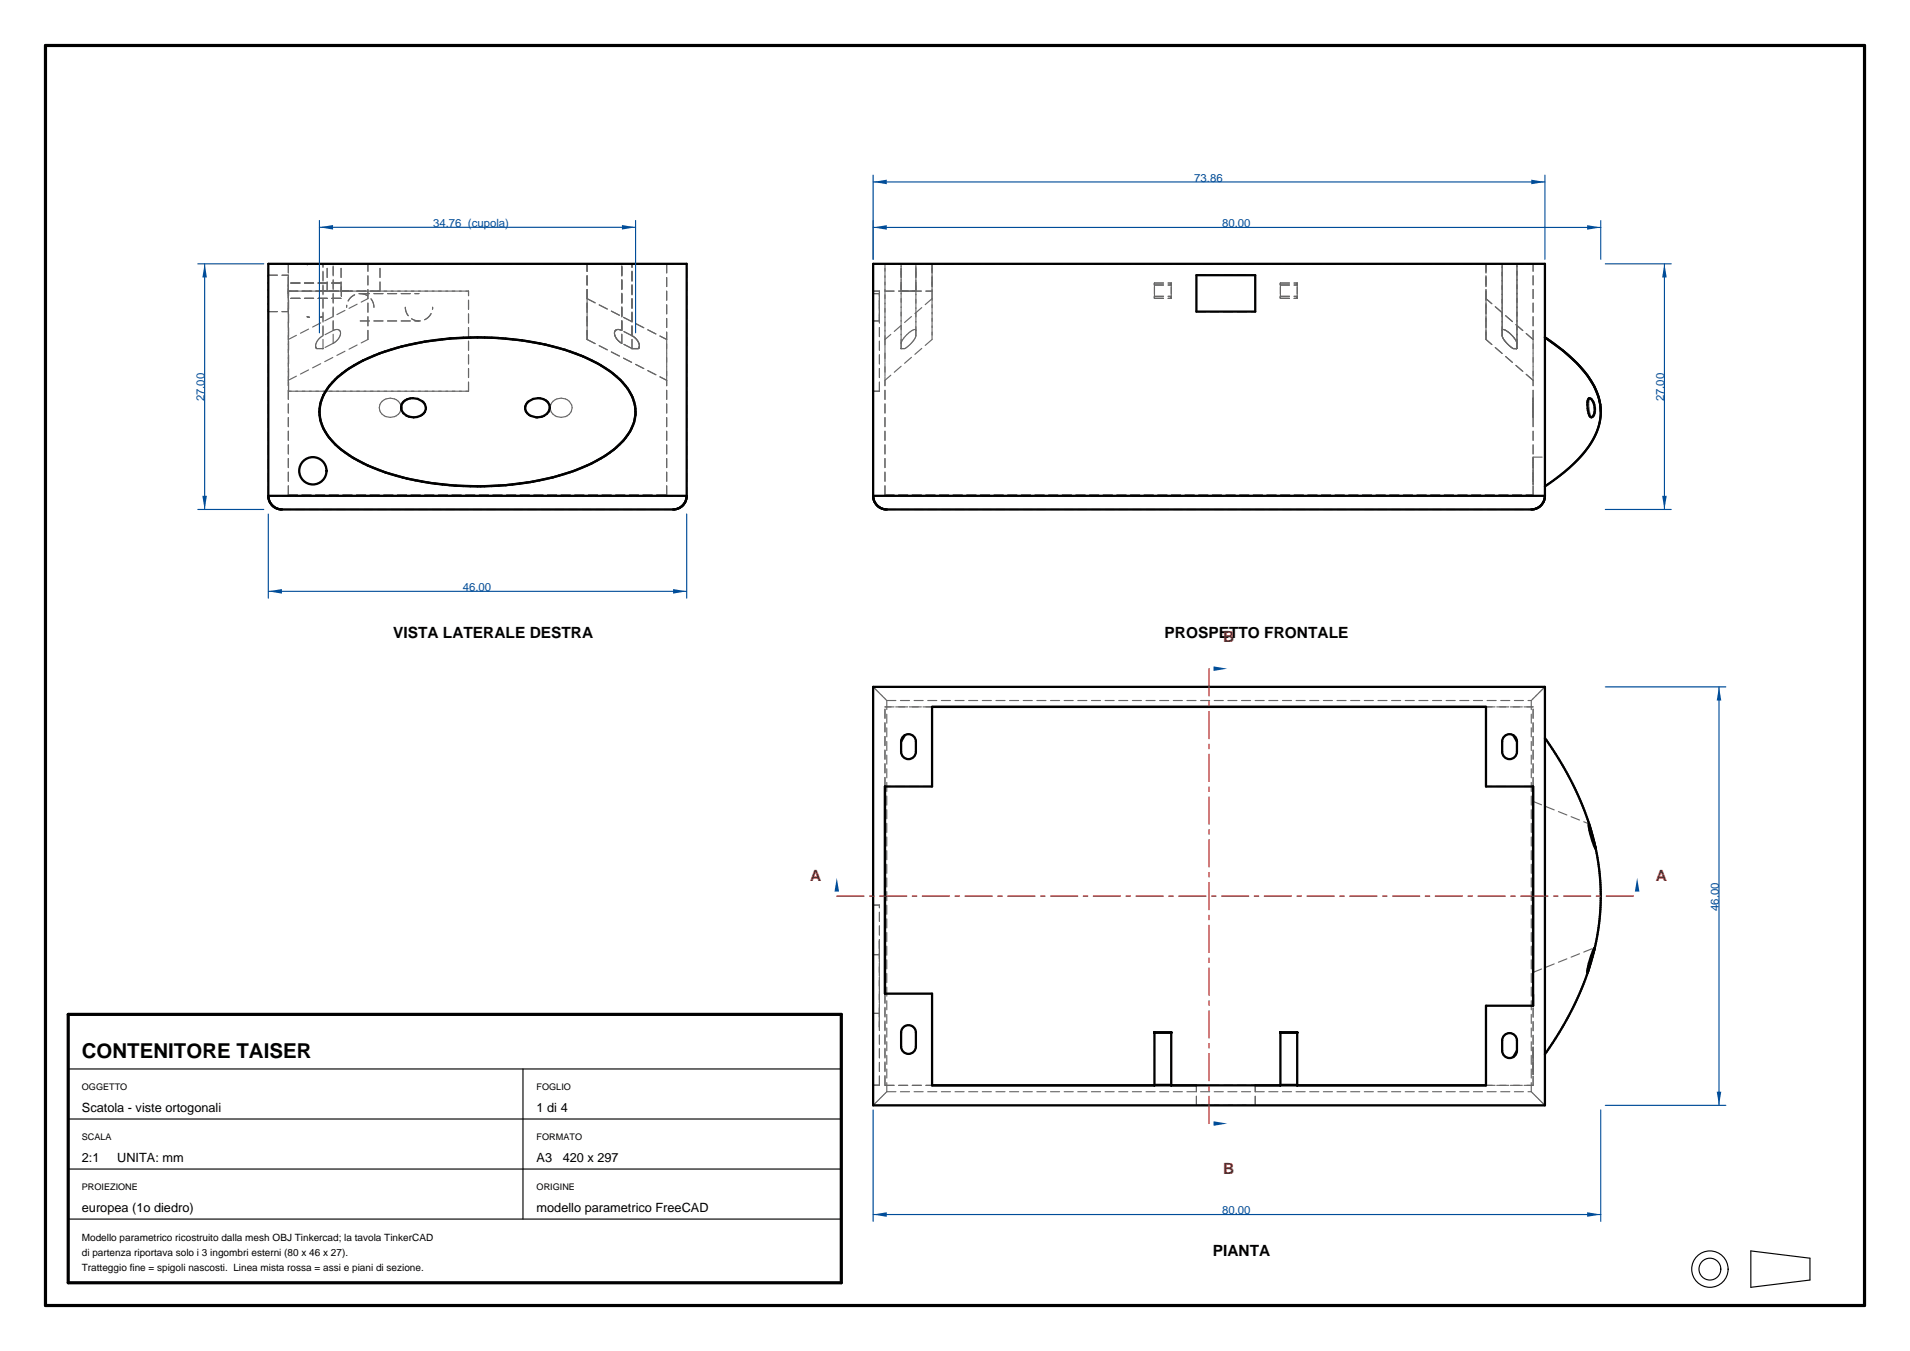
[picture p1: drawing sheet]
<svg xmlns="http://www.w3.org/2000/svg" width="420mm" height="297mm" viewBox="0 0 420 297" stroke-linecap="round" stroke-linejoin="round" font-family="sans-serif">
<path d="M10 10h400v277h-400zM15 223h170v59h-170z" fill="none" stroke="#000" stroke-width=".7"/>
<g fill="none" stroke="#000" stroke-width=".25">
<path d="M15 235h170M115 235v33M15 257h170M15 246h170M15 268h170M385 275l13 1.6v4.8l-13 1.6z"/>
<circle cx="376" cy="279" r="4"/>
<circle cx="376" cy="279" r="2.4"/>
</g>
<g fill="none" stroke="#666" stroke-width=".25" stroke-dasharray="2 1">
<path d="M59 58h92M63.4 58v16.6M63.4 58v6M63.4 58h17.5M63.4 58h20.2M67.9 58.1l-.4 .1M69.4 58h.1M69.5 58h-.1M69.5 58h.1M69.6 58h-.1M69.6 58h.1M69.6 58h.2"/>
<path d="M69.8 58h-.2M69.8 58h.1M69.9 58h-.1M69.9 58h.1M70 58h-.1M70 58h.2M70.2 58h-.2M70.2 58h.1M70.3 58h.1M70.3 58h-.1M70.3 58h.2M70.4 58h-.1"/>
<path d="M70.4 58h.1M70.5 58h-.1M70.5 58h.1M70.5 58h-.2M70.5 58h.2M70.6 58h-.1M70.6 58h.1M70.7 58h-.2M70.7 58h.1M70.7 58h-.1M70.8 58h-.1M70.8 58h.1"/>
<path d="M70.8 58h.2M70.9 58.2l-.4-.1M70.9 58h-.1M70.9 58h.2M71 58h-.2M71 58h2.3M71.1 58h-.2M71.1 58h.1M71.2 58h-.1M71.2 58h.2M71.4 58h-.2M71.4 58h.2"/>
<path d="M71.6 58h-.2M71.6 58h.2M71.8 58h-.2M71.8 58h.1M71.9 58h-.1M71.9 58h3.1M73.3 58h.1M73.4 58h.2M73.4 58h-.1M73.6 58h.2M73.6 58h-.2M73.8 58h.2"/>
<path d="M73.8 58h-.2M74 58h.1M74 58h-.2M74.1 58h.2M74.1 58h-.1M74.3 58h.1M74.3 58h-.2M74.4 58h.1M74.4 58h-.1M74.5 58h.1M74.5 58h-.1M74.6 58h.1"/>
<path d="M74.6 58h-.1M74.7 58h.1M74.7 58h-.1M74.8 58h.1M74.8 58h-.1M74.9 58h.1M74.9 58h-.1M75 58h.2M75.2 58h.2M75.2 58h-.2M75.4 58h.1M75.4 58h-.2"/>
<path d="M75.5 58h.2M75.5 58h-.1M75.7 58h.2M75.7 58h-.2M75.9 58h.1M75.9 58h-.2M76 58h.2M76 58h-.1M76.2 58h.1M76.2 58h-.2M76.3 58h.1M76.3 58h-.1"/>
<path d="M76.4 58h.1M76.4 58h-.1M76.5 58h.1M76.5 58h-.1M76.6 58h.1M76.6 58h-.1M80.9 58h48.2M83.6 58h45.5M129.1 58h17.5M135.1 58h.1M135.2 58h-.1M135.2 58h.1"/>
<path d="M135.3 58h-.1M135.3 58h.1M135.4 58h-.1M135.4 58h.1M135.5 58h-.1M135.5 58h.1M135.6 58h-.1M135.6 58h.1M135.7 58h-.1M135.7 58h.2M135.9 58h-.2M135.9 58h.1"/>
<path d="M136 58h-.1M136 58h.2M136.2 58h-.2M136.2 58h.2M136.4 58h-.2M136.4 58h.2M136.6 58h-.2M136.6 58h.1M136.7 58h-.1M136.7 58h2.3M139 58h.2M139.2 58h.1"/>
<path d="M139.2 58h-.2M139.3 58h.2M139.3 58h-.1M139.5 58h.2M139.5 58h-.2M139.7 58h.1M139.7 58h-.2M139.8 58h.2M139.8 58h-.1M140 58h.1M140 58h-.2M140.1 58h.1"/>
<path d="M140.1 58h-.1M140.2 58h.2M140.2 58h-.1M140.4 58h.1M140.4 58h-.2M140.5 58h.1M140.5 58h-.1M140.6 58h.1M140.6 58h-.1M146.6 58v16.6M59 60.5v8M59 60.5h4.4"/>
<path d="M59 68.5h4.4M63.4 62.6v2.6M63.4 60.5v8M63.4 74.6l17.5-8.9M63.4 64h20.2M63.4 64h39.6M67.5 69.6l.5 .2M69.4 76v-.1M69.4 76.1v-.1M69.4 76.1h.1M69.4 76.2v-.1M69.4 75.9v-.2"/>
<path d="M69.4 76.2h.1M69.4 76.3v-.1M69.4 76.3h.1M69.4 75.7l.1-.2M69.5 76.4l-.1-.1M69.5 76.4h.1M69.5 76.5v-.1M69.5 75.5l.1-.1M69.5 76.5h.1M69.6 76.6l-.1-.1M69.6 75.4v-.2M69.6 76.6h.1"/>
<path d="M69.6 76.6h1.4M69.6 75.2l.2-.2M69.7 76.6h.1M69.8 75l.1-.2M69.8 76.6h.1M69.9 74.8l.1-.2M69.9 76.6h.1M70 76.6h.1M70 74.6l.2-.1M70.1 76.6h.1M70.2 74.5l.1-.2M70.2 76.6h.1"/>
<path d="M70.3 76.6h.1M70.3 64h.1M70.3 74.3l.2-.1M70.4 64h-.1M70.4 64h.1M70.4 76.6h.1M70.4 69.8l.5-.2M70.5 64h-.1M70.5 64h.1M70.5 74.2l.2-.2M70.5 76.6h.1M70.6 64h-.1"/>
<path d="M70.6 64h.1M70.6 76.6h.2M70.7 74l.1-.1M70.7 64h-.1M70.7 64h.1M70.8 76.6h.1M70.8 64h-.1M70.8 64h.1M70.8 73.9l.2-.1M70.9 76.6h.1M70.9 64h-.1M70.9 64h.2"/>
<path d="M71 76.6h.1M71 73.8v-15.8M71 76.6v-18.6M71.1 64h-.2M71.1 64h.1M71.2 64h-.1M71.2 64h.2M71.4 64h-.2M71.4 64h.2M71.6 64h-.2M71.6 64h.2M71.8 64h-.2"/>
<path d="M71.8 64h.1M71.9 64h-.1M71.9 64h3.1M71.9 64v-6M73.3 72.7l-2.3 1.1M73.3 72.7l.1-.1M73.3 75.5l-2.3 1.1M73.3 72.7v-14.7M73.3 75.5v-17.5M73.4 72.6l.2-.1M73.4 75.4l-.1 .1M73.6 72.5h.2"/>
<path d="M73.6 75.3l-.2 .1M73.8 72.5l.2-.1M73.8 75.1l-.2 .2M74 72.4h.1M74 75l-.2 .1M74.1 72.4h.2M74.1 74.8l-.1 .2M74.3 72.4l.1 .1M74.3 74.6l-.2 .2M74.4 72.5h.1M74.4 74.5l-.1 .1M74.5 72.5l.1 .1"/>
<path d="M74.5 74.3l-.1 .2M74.6 72.6l.1 .1M74.6 74.1l-.1 .2M74.7 72.7l.1 .1M74.7 73.9l-.1 .2M74.8 72.8v.1M74.8 73.7l-.1 .2M74.8 72.9l.1 .2M74.8 73.6v.1M74.9 73.1v.1M74.9 73.4l-.1 .2M74.9 73.2v.2"/>
<path d="M75 65.6h-11.5M75 62.2h-11.5M75 64h.2M75 64v-6M75.1 65.1v-2.4M75.2 64h.2M75.2 64h-.2M75.4 64h.1M75.4 64h-.2M75.5 64h.2M75.5 64h-.1M75.7 64h.2"/>
<path d="M75.7 64h-.2M75.9 64h.1M75.9 64h-.2M76 64h.2M76 64h-.1M76.2 64h.1M76.2 64h-.2M76.3 64h.1M76.3 64h-.1M76.4 64h.1M76.4 64h-.1M76.5 64h.1"/>
<path d="M76.5 64h-.1M76.6 64h.1M76.6 64h-.1M79.2 70.6h12.9M79.2 64.5h12.9M80.9 74.6v-16.6M80.9 74.6v-8.9M80.9 65.7v-7.7M82.2 67.6a3 3 0 0 0-3-3.1 3 3 0 0 0-3 3.1M83.6 64h-20.2M83.6 64v-6M89.1 67.6a3 3 0 0 0 3 3 3 3 0 0 0 3-3"/>
<path d="M103 64h-39.6M129.1 74.6v-16.6M129.1 74.6l17.5 9M129.1 65.7v-7.7M129.1 74.6v-8.9M129.1 65.7l17.5 8.9M129.1 65.7v8.9M135.1 73.2v-.1M135.1 73.2v.2M135.1 73.4v-.2M135.1 73.1l.1-.2M135.1 73.1v.1"/>
<path d="M135.1 73.4l.1 .2M135.2 73.6l-.1-.2M135.2 72.9v-.1M135.2 72.9l-.1 .2M135.2 73.6v.1M135.2 73.7v-.1M135.2 72.8l.1-.1M135.2 72.8v.1M135.2 73.7l.1 .2M135.3 73.9l-.1-.2M135.3 72.7l.1-.1M135.3 72.7l-.1 .1"/>
<path d="M135.3 73.9l.1 .2M135.4 74.1l-.1-.2M135.4 72.6l.1-.1M135.4 72.6l-.1 .1M135.4 74.1l.1 .2M135.5 74.3l-.1-.2M135.5 72.5h.1M135.5 72.5l-.1 .1M135.5 74.3l.1 .2M135.6 74.5l-.1-.2M135.6 72.5l.1-.1M135.6 72.5h-.1"/>
<path d="M135.6 74.5l.1 .1M135.7 74.6l-.1-.1M135.7 72.4h.2M135.7 72.4l-.1 .1M135.7 74.6l.2 .2M135.9 74.8l-.2-.2M135.9 72.4h.1M135.9 72.4h-.2M135.9 74.8l.1 .2M136 75l-.1-.2M136 72.4l.2 .1M136 72.4h-.1"/>
<path d="M136 75l.2 .1M136.2 75.1l-.2-.1M136.2 72.5h.2M136.2 72.5l-.2-.1M136.2 75.1l.2 .2M136.4 75.3l-.2-.2M136.4 72.5l.2 .1M136.4 72.5h-.2M136.4 75.3l.2 .1M136.6 75.4l-.2-.1M136.6 72.6l.1 .1M136.6 72.6l-.2-.1"/>
<path d="M136.6 75.4l.1 .1M136.7 75.5l-.1-.1M136.7 72.7l-.1-.1M136.7 72.7v-14.7M136.7 75.5v-17.5M139 73.8l-2.3-1.1M139 73.8l.2 .1M139 76.6l-2.3-1.1M139 76.6h.1M139 73.8v-15.8M139 76.6v-18.6M139 76.6h1.4"/>
<path d="M139.1 76.6h.1M139.1 76.6h-.1M139.2 73.9l.1 .1M139.2 73.9l-.2-.1M139.2 76.6h.2M139.2 76.6h-.1M139.3 74l.2 .2M139.3 74l-.1-.1M139.4 76.6h.1M139.4 76.6h-.2M139.5 76.6h.1M139.5 76.6h-.1"/>
<path d="M139.5 74.2l.2 .1M139.5 74.2l-.2-.2M139.6 76.6h.1M139.6 76.6h-.1M139.7 74.3l.1 .2M139.7 74.3l-.2-.1M139.7 76.6h.1M139.7 76.6h-.1M139.8 76.6h.1M139.8 76.6h-.1M139.8 74.5l.2 .1M139.8 74.5l-.1-.2"/>
<path d="M139.9 76.6h.1M139.9 76.6h-.1M140 74.6l.1 .2M140 74.6l-.2-.1M140 76.6h.1M140 76.6h-.1M140.1 76.6h.1M140.1 76.6h-.1M140.1 74.8l.1 .2M140.1 74.8l-.1-.2M140.2 76.6h.1M140.2 76.6h-.1"/>
<path d="M140.2 75l.2 .2M140.2 75l-.1-.2M140.3 76.6h.1M140.3 76.6h-.1M140.4 75.2v.2M140.4 75.2l-.2-.2M140.4 76.6h-1.4M140.4 76.6h.1M140.4 76.6h-.1M140.4 75.4l.1 .1M140.4 75.4v-.2M140.4 76.6l.1-.1"/>
<path d="M140.5 76.5l-.1 .1M140.5 76.5h.1M140.5 75.5l.1 .2M140.5 75.5l-.1-.1M140.5 76.5v-.1M140.5 76.4v.1M140.5 76.4h.1M140.5 76.4l.1-.1M140.6 75.7v.2M140.6 75.7l-.1-.2M140.6 76.3l-.1 .1M140.6 76.3h.1"/>
<path d="M140.6 76.3v-.1M140.6 76.2v.1M140.6 76.2h.1M140.6 75.9v.1M140.6 75.9v-.2M140.6 76.2v-.1M140.6 76.1v.1M140.6 76.1h.1M140.6 76.1v-.1M140.6 76v.1M140.6 76v-.1M146.6 74.6v9"/>
<path d="M63.4 83.6l17.5-9M63.4 83.6v-9M63.4 86v-22M63.4 86h39.6M83.4 89.6l.1-.6M83.5 90.3l-.1-.7M83.5 89l.2-.3M83.7 90.6l-.2-.3M83.7 88.7l.3-.5M84 91.1l-.3-.5M84 88.2l.5-.3M84.5 91.4l-.5-.3"/>
<path d="M84.5 87.9l.4-.2M84.9 91.6l-.4-.2M84.9 87.7l.9-.2M85.8 91.8l-.9-.2M85.8 87.5l.9 .2M86.7 91.6l-.9 .2M86.7 87.7l.4 .2M87.1 91.4l-.4 .2M87.1 87.9l.5 .3M87.6 91.1l-.5 .3M87.6 88.2l.4 .5M87.9 90.7l-.3 .4"/>
<path d="M88 88.7l.2 .6M88.2 89.9l-.3 .8M103 86h-39.6M103 86v-22M121 89.6l.1-.6M121.1 90.3l-.1-.7M121.1 89l.2-.3M121.3 90.6l-.2-.3M121.3 88.7l.3-.5M121.6 91.1l-.3-.5M121.6 88.2l.5-.3M122.1 91.4l-.5-.3"/>
<path d="M122.1 87.9l.4-.2M122.5 91.6l-.4-.2M122.5 87.7l.9-.2M123.4 91.8l-.9-.2M123.4 87.5l.9 .2M124.3 91.6l-.9 .2M124.3 87.7l.4 .2M124.7 91.4l-.4 .2M124.7 87.9l.5 .3M125.2 91.1l-.5 .3M125.2 88.2l.5 .8M125.6 90.5l-.4 .6"/>
<path d="M125.7 89l.1 .6M125.8 89.6l-.2 .9M146.6 83.6v-9M59 109v-51M59 109h92M62 112h86M63.4 108.8v-25.2M63.4 108.8h83.2M63.4 108.8v-44.8M71.8 103.5a3 3 0 0 0-4.3-2.7 3 3 0 0 0-.6 5 3 3 0 0 0 4.8-1.6l.1-.7M146.6 108.8v-25.2M151 109v-51"/>
</g>
<g fill="none" stroke="#000" stroke-width=".5">
<path d="M105 74.2a60 60 0 0 0-25.3 5.1 18.1 18.1 0 0 0-8.6 7.5l-.6 1.9-.3 1.8M105 74.2a56.7 56.7 0 0 1 26.6 5.8 16.4 16.4 0 0 1 7.5 7.3 8.5 8.5 0 0 1-2 9.5 26.2 26.2 0 0 1-11 6.8 68.2 68.2 0 0 1-41.3 .3 26.1 26.1 0 0 1-12.6-8l-1.1-1.8-.7-1.8-.2-1.8M105 74.2h1.6M105 74.2a57.8 57.8 0 0 0-26.2 5.6 16.5 16.5 0 0 0-8 7.8l-.4 1.5-.2 1.4M108.1 74.2a53.5 53.5 0 0 1 24.1 6.1 14.8 14.8 0 0 1 7.2 8 9.1 9.1 0 0 1-3.1 9.4 33.1 33.1 0 0 1-14.8 7.3 68.4 68.4 0 0 1-38.2-1.7 24.2 24.2 0 0 1-11.4-7.7l-1.1-2.1-.4-1.5-.2-1.5M88.2 89.3v.6M88.7 88.4a3.2 3.2 0 0 1 4.7 .5 1.98 1.98 0 0 1-1.7 2.8 2.77 2.77 0 0 1-3.5-1.9l.1-.8zM115.9 88.5a3 3 0 0 1 4.9 .5 2.38 2.38 0 0 1-2.9 2.7 2.25 2.25 0 0 1-2.4-2.2zM59 109v-51h92v51M59 109a3 3 0 0 0 3 3h86a3 3 0 0 0 3-3M59 109h92"/>
<circle cx="68.8" cy="103.5" r="3"/>
</g>
<path d="M59 113v18.5M151 113v18.5M59 130h92" fill="none" stroke="#004d99" stroke-width=".25"/>
<g fill="#004d99">
<path d="M59 130l3-.5v1z"/>
<path d="M148 129.5l3 .5-3 .5z"/>
</g>
<path d="M43.5 58h14.5M45 58v54M43.5 112h14.5" fill="none" stroke="#004d99" stroke-width=".25"/>
<g fill="#004d99">
<path d="M44.5 109h1l-.5 3z"/>
<path d="M45 58l.5 3h-1z"/>
</g>
<path d="M70.2 48.5v24.7M70.2 50h69.6M139.8 48.5v24.7" fill="none" stroke="#004d99" stroke-width=".25"/>
<g fill="#004d99">
<path d="M70.2 50l3-.5v1z"/>
<path d="M136.8 49.5l3 .5-3 .5z"/>
</g>
<g fill="none" stroke="#666" stroke-width=".25" stroke-dasharray="2 1">
<path d="M192 58h147.7M194.6 58h10.4M198.1 58h.1M198.2 58h.1M198.2 58h-.1M198.3 58h.2M198.3 58h-.1M198.5 58h.3M198.5 58h-.2M198.8 58h.3M198.8 58h-.3M199.1 58h.3"/>
<path d="M199.1 58h-.3M199.4 58h.4M199.4 58h-.3M199.8 58h.3M199.8 58h-.4M200.1 58h.4M200.1 58h-.3M200.5 58h.3M200.5 58h-.4M200.8 58h.2M200.8 58h-.3M201 58h.2"/>
<path d="M201 58h-.2M201.2 58h.2M201.2 58h-.2M201.4 58h.1M201.4 58h-.2M205 58v16.6M205 58v6M326.8 58v16.6M326.8 58h-121.8M326.8 58h10.3M330.3 58h.1M330.4 58h.1"/>
<path d="M330.4 58h-.1M330.5 58h.2M330.5 58h-.1M330.7 58h.2M330.7 58h-.2M330.9 58h.3M330.9 58h-.2M331.2 58h.4M331.2 58h-.3M331.6 58h.3M331.6 58h-.4M331.9 58h.4"/>
<path d="M331.9 58h-.3M332.3 58h.4M332.3 58h-.4M332.7 58h.3M332.7 58h-.4M333 58h.2M333 58h-.3M333.2 58h.2M333.2 58h-.2M333.4 58h.1M333.4 58h-.2M333.5 58h.1"/>
<path d="M333.5 58h-.1M333.6 58h-.1M192 64h1.4M192 70.6h1.4M192 64.5v.1M192 64.6v.2M192 64.8v.4M192 65.2v.5M192 65.7v.5M192 66.2v.7M192 66.9v.7M192 67.6v.6"/>
<path d="M192 68.2v.7M192 68.9v.5M192 69.4v.5M192 69.9v.4M192 70.3v.2M192 70.5v.1M192 64.5h1.4M192 70.6v-.1M192 70.5v-.2M192 70.3v-.4M192 69.9v-.5M192 69.4v-.5"/>
<path d="M192 68.9v-.7M192 68.2v-.6M192 67.6v-.7M192 66.9v-.7M192 66.2v-.5M192 65.7v-.5M192 65.2v-.4M192 64.8v-.2M192 64.6v-.1M193.4 64.5v.1M193.4 64.6v.2M193.4 64.8v.4"/>
<path d="M193.4 65.2v.5M193.4 65.7v.5M193.4 66.2v.7M193.4 66.9v.7M193.4 67.6v.6M193.4 68.2v.7M193.4 68.9v.5M193.4 69.4v.5M193.4 69.9v.4M193.4 70.3v.2M193.4 70.5v.1M193.4 70.6v-.1"/>
<path d="M193.4 70.5v-.2M193.4 70.3v-.4M193.4 69.9v-.5M193.4 69.4v-.5M193.4 68.9v-.7M193.4 68.2v-.6M193.4 67.6v-.7M193.4 66.9v-.7M193.4 66.2v-.5M193.4 65.7v-.5M193.4 65.2v-.4M193.4 64.8v-.2"/>
<path d="M193.4 64.6v-.1M194.6 64v-6M194.6 74.6v-16.6M194.6 74.6v9M194.6 64h10.4M198.1 76.6v-1.1M198.1 76.6h.1M198.1 64h.1M198.1 75.5v-17.5M198.1 76.6v-18.6M198.1 64v-6M198.2 76.6h-.1"/>
<path d="M198.2 76.6h.1M198.2 75.3l-.1 .2M198.2 64h.1M198.2 64h-.1M198.3 76.6h-.1M198.3 75l-.1 .3M198.3 64h.2M198.3 64h-.1M198.3 76.6h.1M198.4 76.6h-.1M198.4 76.6h.1M198.5 74.6l-.2 .4"/>
<path d="M198.5 64h.3M198.5 64h-.2M198.5 76.6h-.1M198.6 76.6h-.1M198.7 76.6h-.1M198.8 74.3l-.3 .3M198.8 64h.3M198.8 64h-.3M198.8 76.6h-.1M198.9 76.6h-.1M199 76.6h-.9M199 76.6l.2-.1"/>
<path d="M199 76.6h-.1M199.1 73.9l-.3 .4M199.1 64h.3M199.1 64h-.3M199.2 76.5l.2-.2M199.4 73.6l-.3 .3M199.4 64h.4M199.4 64h-.3M199.4 76.3l.3-.2M199.7 76.1l.2-.2M199.8 73.2l-.4 .4M199.8 64h.3"/>
<path d="M199.8 64h-.4M199.9 75.9l.3-.2M200.1 72.9l-.3 .3M200.1 64h.4M200.1 64h-.3M200.2 75.7l.2-.2M200.4 75.5l.2-.3M200.5 72.7l-.4 .2M200.5 64h.3M200.5 64h-.4M200.6 75.2l.2-.2M200.8 72.5l-.3 .2"/>
<path d="M200.8 64h.2M200.8 64h-.3M200.8 75l.2-.3M201 74.7l.1-.2M201 72.4l-.2 .1M201 64h.2M201 64h-.2M201.1 74.5l.1-.2M201.2 72.4h-.2M201.2 64h.2M201.2 64h-.2M201.2 74.3l.1-.2"/>
<path d="M201.3 74.1l.1-.2M201.4 72.5l-.2-.1M201.4 64h.1M201.4 64h-.2M201.4 73.9v-.1M201.4 72.7v-.2M201.4 73.8v-1.1M201.4 72.7v-14.7M201.4 73.8v-15.8M201.4 64v-6M205 74.6l-10.4 9M205 65.7v-7.7"/>
<path d="M205 65.7v8.9M205 65.7l-10.4 8.9M205 64v-6M253.9 62.6h3.6M253.9 65.2h3.6M253.9 62.6v2.6M253.9 62.2h.1M253.9 62.2v.1M253.9 62.3h.1M253.9 62.3v.1M253.9 62.4h.1M253.9 62.4v.1"/>
<path d="M253.9 62.5h.1M253.9 62.5v.1M253.9 62.6h.1M253.9 62.2h3.6M253.9 65.6h3.6M253.9 65.2h.1M253.9 65.2v.1M253.9 65.3h.1M253.9 65.3v.1M253.9 65.4h.1M253.9 65.4v.1M253.9 65.5h.1"/>
<path d="M253.9 65.5v.1M253.9 65.6h.1M253.9 62.7h.1M253.9 62.7v-.1M253.9 62.6v-.1M253.9 62.5v-.1M253.9 62.4v-.1M253.9 62.3v-.1M253.9 65.1v-2.4M253.9 65.6v-.1M253.9 65.5v-.1M253.9 65.4v-.1"/>
<path d="M253.9 65.3v-.1M253.9 65.2v-.1M253.9 65.1h.1M253.9 62.7h3.6M253.9 65.1h3.6M257.5 62.6v2.6M257.5 62.2h.1M257.5 62.2v.1M257.5 62.3h.1M257.5 62.3v.1M257.5 62.4h.1M257.5 62.4v.1"/>
<path d="M257.5 62.5h.1M257.5 62.5v.1M257.5 62.6h.1M257.5 62.7h.1M257.5 62.7v-.1M257.5 62.6v-.1M257.5 62.5v-.1M257.5 62.4v-.1M257.5 62.3v-.1M257.5 65.1v-2.4M257.5 65.6h.1M257.5 65.6v-.1"/>
<path d="M257.5 65.5h.1M257.5 65.5v-.1M257.5 65.4h.1M257.5 65.4v-.1M257.5 65.3h.1M257.5 65.3v-.1M257.5 65.2h.1M257.5 65.2v-.1M257.5 65.1h.1M257.5 65.2v.1M257.5 65.3v.1M257.5 65.4v.1"/>
<path d="M257.5 65.5v.1M263.1 60.5h12.9M263.1 60.5v8M263.1 68.5h12.9M276 60.5v8M281.6 62.6h3.6M281.6 62.6v2.6M281.6 65.2h3.6M281.6 62.2h.1M281.6 62.2v.1M281.6 62.3h.1M281.6 62.3v.1"/>
<path d="M281.6 62.4h.1M281.6 62.4v.1M281.6 62.5h.1M281.6 62.5v.1M281.6 62.6h.1M281.6 62.2h3.6M281.6 62.7h.1M281.6 62.7v-.1M281.6 62.6v-.1M281.6 62.5v-.1M281.6 62.4v-.1M281.6 62.3v-.1"/>
<path d="M281.6 65.1v-2.4M281.6 65.6h.1M281.6 65.6v-.1M281.6 65.5h.1M281.6 65.5v-.1M281.6 65.4h.1M281.6 65.4v-.1M281.6 65.3h.1M281.6 65.3v-.1M281.6 65.2h.1M281.6 65.2v-.1M281.6 65.1h.1"/>
<path d="M281.6 65.2v.1M281.6 65.3v.1M281.6 65.4v.1M281.6 65.5v.1M281.6 65.6h3.6M281.6 62.7h3.6M281.6 65.1h3.6M285.2 62.6v2.6M285.2 62.2h.1M285.2 62.2v.1M285.2 62.3h.1M285.2 62.3v.1"/>
<path d="M285.2 62.4h.1M285.2 62.4v.1M285.2 62.5h.1M285.2 62.5v.1M285.2 62.6h.1M285.2 62.7h.1M285.2 62.7v-.1M285.2 62.6v-.1M285.2 62.5v-.1M285.2 62.4v-.1M285.2 62.3v-.1M285.2 65.1v-2.4"/>
<path d="M285.2 65.6h.1M285.2 65.6v-.1M285.2 65.5h.1M285.2 65.5v-.1M285.2 65.4h.1M285.2 65.4v-.1M285.2 65.3h.1M285.2 65.3v-.1M285.2 65.2h.1M285.2 65.2v-.1M285.2 65.1h.1M285.2 65.2v.1"/>
<path d="M285.2 65.3v.1M285.2 65.4v.1M285.2 65.5v.1M326.8 74.6v-8.9M326.8 65.7v-7.7M326.8 65.7v8.9M330.3 72.7v1.1M330.3 72.7l.1-.2M330.3 73.8v-1.1M330.3 73.8v.1M330.3 73.8v-15.8M330.3 72.7v-14.7"/>
<path d="M330.3 73.9v-.1M330.3 73.9l.1 .2M330.4 72.5l.1-.1M330.4 72.5l-.1 .2M330.4 74.1l-.1-.2M330.4 74.1l.1 .2M330.5 74.3l-.1-.2M330.5 74.3l.1 .2M330.5 72.4h.2M330.5 72.4l-.1 .1M330.6 74.5l-.1-.2M330.6 74.5l.1 .2"/>
<path d="M330.7 72.4l.2 .1M330.7 72.4h-.2M330.7 74.7l-.1-.2M330.7 74.7l.2 .3M330.9 75l-.2-.3M330.9 75l.2 .2M330.9 72.5l.3 .2M330.9 72.5l-.2-.1M331.1 75.2l-.2-.2M331.1 75.2l.2 .3M331.2 72.7l.4 .2M331.2 72.7l-.3-.2"/>
<path d="M331.3 75.5l-.2-.3M331.3 75.5l.3 .2M331.6 75.7l-.3-.2M331.6 75.7l.2 .2M331.6 72.9l.3 .3M331.6 72.9l-.4-.2M331.8 75.9l-.2-.2M331.8 75.9l.2 .2M331.9 73.2l.4 .4M331.9 73.2l-.3-.3M332 76.1l-.2-.2M332 76.1l.3 .2"/>
<path d="M332.3 76.3l-.3-.2M332.3 76.3l.2 .2M332.3 73.6l.4 .3M332.3 73.6l-.4-.4M332.5 76.5l-.2-.2M332.5 76.5l.2 .1M332.7 73.9l.3 .4M332.7 73.9l-.4-.3M332.7 76.6h.9M332.7 76.6l-.2-.1M332.7 76.6h.1M332.8 76.6h.1"/>
<path d="M332.8 76.6h-.1M332.9 76.6h.1M332.9 76.6h-.1M333 74.3l.2 .3M333 74.3l-.3-.4M333 76.6h.1M333 76.6h-.1M333.1 76.6h.1M333.1 76.6h-.1M333.2 76.6h.1M333.2 76.6h-.1M333.2 74.6l.2 .4"/>
<path d="M333.2 74.6l-.2-.3M333.3 76.6h.1M333.3 76.6h-.1M333.4 76.6h.1M333.4 76.6h-.1M333.4 75l.1 .3M333.4 75l-.2-.4M333.5 76.6h.1M333.5 76.6h-.1M333.5 75.3l.1 .2M333.5 75.3l-.1-.3M333.6 76.6h.1"/>
<path d="M333.6 76.6h-.1M333.6 75.5v1.1M333.6 75.5l-.1-.2M333.6 76.6h-.9M333.6 76.6v-1.1M333.6 76.6v-18.6M333.6 75.5v-17.5M337.1 74.6v-16.6M337.1 74.6v9M337.1 74.6l-10.3-8.9M339.7 74.2v24.5M192 86v-22"/>
<path d="M192 86h1.4M193.4 86v-22M337.1 83.6v-9M337.1 89.6v1.5M337.1 91.1v.3M337.1 91.4v.2M337.1 91.6v.2M337.1 91.8v-.2M337.1 91.6v-.2M337.1 91.4v-.3M337.1 91.1v-.5M337.1 90.6v-.3"/>
<path d="M337.1 90.3v-.7M337.1 89.6v-.6M337.1 89v-.3M337.1 88.7v-.5M337.1 88.2v-.3M337.1 87.9v-.2M337.1 87.7v-.2M337.1 87.5v.2M337.1 87.7v.2M337.1 87.9v.3M337.1 88.2v1.4M337.1 83.6l-10.3-9"/>
<path d="M339.7 98.7v8.2M339.7 98.7v-24.5M349.4 89v.6M349.4 88.5v.5M349.4 88.3v.2M349.4 89.6l.2 1.3M349.4 88v.3M349.5 87.7l-.1 .3M349.6 90.9l.2 .5M349.7 87.6l-.2 .1M349.8 87.5l-.1 .1M349.8 91.4l.1 .2"/>
<path d="M349.9 91.6l.3 .2M350.1 87.7l-.3-.2M350.2 91.8v-.1M350.2 91.7l.4-.3M350.5 88.2l-.4-.5M350.6 91.4l.1-.2M350.6 88.5l-.1-.3M350.7 91.2l.1-.3M350.7 88.9l-.1-.4M350.8 90.9v-.4M350.8 89.3l-.1-.4M350.8 89.5v-.2"/>
<path d="M350.8 90.5l.1-.2M350.9 90.3v-.4M350.9 89.9l-.1-.4M192 109v-51M192 109h147.7M194.6 108.8v-25.2M194.6 108.8h142.5M194.6 108.8v-44.8M195 112h141.7M337.1 108.8v-25.2M337.1 100.5v.1M337.1 100.6v.2"/>
<path d="M337.1 100.8v.4M337.1 101.2v.4M337.1 101.6v.6M337.1 102.2v.6M337.1 102.8v.7M337.1 103.5v.7M337.1 104.2v.6M337.1 104.8v.6M337.1 105.4v.4M337.1 105.8v.4M337.1 106.2v.2M337.1 106.4v.1"/>
<path d="M337.1 106.5v-.1M337.1 106.4v-.2M337.1 106.2v-.4M337.1 105.8v-.4M337.1 105.4v-.6M337.1 104.8v-.6M337.1 104.2v-.7M337.1 103.5v-.7M337.1 102.8v-.6M337.1 102.2v-.6M337.1 101.6v-.4M337.1 101.2v-.4"/>
<path d="M337.1 100.8v-.2M337.1 100.6v-.1M337.1 100.5h2.6M339.7 109v-51M339.7 100.5v.1M339.7 100.6v.2M339.7 100.8v.4M339.7 101.2v.4M339.7 101.6v.6M339.7 102.2v.6M339.7 102.8v.7M339.7 103.5v.7"/>
<path d="M339.7 104.2v.6M339.7 104.8v.6M339.7 105.4v.4M339.7 105.8v.4M339.7 106.2v.2M339.7 106.4v.1M339.7 106.5v-.1M339.7 106.4v-.2M339.7 106.2v-.4M339.7 105.8v-.4M339.7 105.4v-.6M339.7 104.8v-.6"/>
<path d="M339.7 104.2v-.7M339.7 103.5v-.7M339.7 102.8v-.6M339.7 102.2v-.6M339.7 101.6v-.4M339.7 101.2v-.4M339.7 100.8v-.2M339.7 100.6v-.1M339.7 106.9v-8.2"/>
</g>
<path d="M263.1 60.5h12.9v8h-12.9zM339.7 74.2l3.9 2.8 2.9 2.5 2.3 2.6 1.8 2.8a30.8 30.8 0 0 0-10.9-10.7zM349.4 87.6l.1-.1a3.1 3.1 0 0 1 1 3.7l-.6 .6a1.84 1.84 0 0 1-.8-2v-1.4zM350.6 84.9l.8 1.9 .5 2.1M350.6 85l.9 2.3 .4 1.6M351.9 88.9l.1 1.6M352 90.5l-.2 2.2-.6 2.1-.9 1.8-1.4 2.1-1.8 2.1-1.9 1.9-2.5 2.1-3 2.1M192 109v-51h147.7v51M192 109a3 3 0 0 0 3 3h141.7a3 3 0 0 0 3-3M192 109h147.7" fill="none" stroke="#000" stroke-width=".5"/>
<path d="M192 48.5v8.5M192 50h160M352 48.5v8.5" fill="none" stroke="#004d99" stroke-width=".25"/>
<g fill="#004d99">
<path d="M192 50l3-.5v1z"/>
<path d="M349 49.5l3 .5-3 .5z"/>
</g>
<path d="M192 38.5v18.5M339.7 38.5v18.5M192 40h147.7" fill="none" stroke="#004d99" stroke-width=".25"/>
<g fill="#004d99">
<path d="M192 40l3-.5v1z"/>
<path d="M336.7 39.5l3 .5-3 .5z"/>
</g>
<path d="M353 58h14.5M366 58v54M353 112h14.5" fill="none" stroke="#004d99" stroke-width=".25"/>
<g fill="#004d99">
<path d="M365.5 109h1l-.5 3z"/>
<path d="M366 58l.5 3h-1z"/>
</g>
<g fill="none" stroke="#666" stroke-width=".25" stroke-dasharray="2 1">
<path d="M192 151h.1M192 151h147.7M192 151l.1 .1M192.1 151.1l.1 .1M192.2 151.2l.1 .1M192.3 151.3l.2 .2M192.5 151.5l.2 .2M192.7 151.7l.2 .2M192.9 151.9l.2 .2M193.1 152.1l.3 .3M193.4 152.4l.3 .3M193.7 152.7l.3 .3"/>
<path d="M194 153l.3 .3M194.3 153.3l.4 .4M194.6 155.4h10.4M194.7 153.7l.3 .3M195 154h141.7M205 155.4h-10.4M326.8 155.4h10.3M337.1 153.7l-.4 .3M337.1 155.4h-10.3M337.4 153.3l-.3 .4M337.7 153l-.3 .3M338 152.7l-.3 .3"/>
<path d="M338.3 152.4l-.3 .3M338.6 152.1l-.3 .3M338.8 151.9l-.2 .2M339.1 151.7l-.3 .2M339.3 151.5l-.2 .2M339.4 151.3l-.1 .2M339.6 151.2l-.2 .1M339.6 151.1v.1M339.7 151l-.1 .1M339.7 151h.1M194.6 172.9v-17.5M198.1 163v2.3"/>
<path d="M198.1 163h.1M198.2 165.6l-.1-.3M198.3 166l-.1-.4M198.5 166.3l-.2-.3M198.8 166.5l-.3-.2M199 161.6l.2-.1M199 161.6l-.7 .7-.2 .7M199.1 166.7l-.3-.2M199.2 161.5l.2-.1M199.4 166.8l-.3-.1M199.4 161.4h.3M199.7 161.4h.2"/>
<path d="M199.8 166.9l-.4-.1M199.9 161.4h.3M200.1 166.8l-.3 .1M200.2 161.4l.2 .1M200.4 161.5l.2 .1M200.5 166.7l-.4 .1M200.6 161.6l.2 .2M200.8 166.5l-.3 .2M200.8 161.8l.2 .1M201 161.9l.1 .2M201 166.3l-.2 .2M201.1 162.1l.1 .2"/>
<path d="M201.2 166l-.2 .3M201.2 162.3l.1 .2M201.3 162.5l.1 .3M201.4 165.6l-.2 .4M201.4 162.8v.2M201.4 165.3v.3M201.4 163v2.3M205 172.9v-17.5M205 172.9h-10.4M326.8 172.9v-17.5M330.3 163v2.3M330.3 163v-.2"/>
<path d="M330.3 162.8l.1-.3M330.4 165.6l-.1-.3M330.4 162.5l.1-.2M330.5 162.3l.1-.2M330.5 166l-.1-.4M330.6 162.1l.1-.2M330.7 166.3l-.2-.3M330.7 161.9l.2-.1M330.9 161.8l.2-.2M330.9 166.5l-.2-.2M331.1 161.6l.2-.1M331.2 166.7l-.3-.2"/>
<path d="M331.3 161.5l.3-.1M331.6 161.4h.2M331.6 166.8l-.4-.1M331.8 161.4h.2M331.9 166.9l-.3-.1M332 161.4h.3M332.3 161.4l.2 .1M332.3 166.8l-.4 .1M332.5 161.5l.2 .1M332.7 166.7l-.4 .1M333 166.5l-.3 .2M333.2 166.3l-.2 .2"/>
<path d="M333.4 166l-.2 .3M333.5 165.6l-.1 .4M333.6 165.3l-.1 .3M333.6 163h.1M333.6 163v2.3M333.6 163l-.4-.9-.5-.5M337.1 172.9v-17.5M337.1 176.2v.6M337.1 176.8v.5M337.1 177.3v.4M337.1 177.7v.9M337.1 178.6v.9"/>
<path d="M337.1 179.5v.4M337.1 179.9v.5M337.1 179.9v-.4M337.1 179.5v-.9M337.1 178.6v-.9M337.1 177.7v-.4M337.1 177.3v-.5M337.1 176.8v-.6M337.1 172.9h-10.3M337.1 176.2l12.3 4.9M339.7 162.2v34.8M192 199v39.6"/>
<path d="M192 199h1.4M337.1 180.4v.3M337.1 180.7v.2M337.1 180.9v.1M337.1 181v-.1M337.1 180.9v-.2M337.1 180.7v-.3M337.1 180.4v-.5M339.7 197v34.8M339.7 186.5v-24.3M192 209.9h1.4M192 209.9v-.4"/>
<path d="M192 209.5v-.3M192 209.2v-.3M192 208.9v-.3M192 208.6v-.3M192 208.3v-.3M192 208v-.3M192 207.7v-.2M192 207.5v-.2M192 207.3v-.1M192 207.2v-.2M192 207v-.1M192 206.9h.1"/>
<path d="M192 206.9v.1M192 207v.2M192 207.2v.1M192 207.3v.2M192 207.5v.2M192 207.7v.3M192 208v.3M192 208.3v.3M192 208.6v.3M192 208.9v.3M192 209.2v.3M192 209.5v.4"/>
<path d="M193.4 209.9v-.4M193.4 209.5v-.3M193.4 209.2v-.3M193.4 208.9v-.3M193.4 208.6v-.3M193.4 208.3v-.3M193.4 208v-.3M193.4 207.7v-.2M193.4 207.5v-.2M193.4 207.3v-.1M193.4 207.2v-.2M193.4 207v-.1"/>
<path d="M193.4 206.9h.1M193.4 206.9v.1M193.4 207v.2M193.4 207.2v.1M193.4 207.3v.2M193.4 207.5v.2M193.4 207.7v.3M193.4 208v.3M193.4 208.3v.3M193.4 208.6v.3M193.4 208.9v.3M193.4 209.2v.3"/>
<path d="M193.4 209.5v.4M194.6 218.4v20.2M194.6 218.4h10.4M337.1 218.6v-4.8M337.1 213.8v.6M337.1 214.4v.5M337.1 214.9v.4M337.1 215.3v.9M337.1 216.2v.9M337.1 217.1v.4M337.1 217.5v.5M337.1 218v.3"/>
<path d="M337.1 218.3v.2M337.1 218.5v.1M337.1 218.6v-.1M337.1 218.5v-.2M337.1 218.3v-.3M337.1 218v-.5M337.1 217.5v-.4M337.1 217.1v-.9M337.1 216.2v-.9M337.1 215.3v-.4M337.1 214.9v-.5M337.1 214.4v-.6"/>
<path d="M337.1 213.8l13.6-5.5M192 238.6h1.4M192 222.8h1.4M192 222.8v.3M192 223.1v.3M192 223.4v.4M192 223.8v.3M192 224.1v.3M192 224.4v.3M192 224.7v.2M192 224.9v.2M192 225.1v.2"/>
<path d="M192 225.3v.2M192 225.5v.1M192 225.6v.1M192 225.7v.1M192 225.8h.1M192 225.8v-.1M192 225.7v-.1M192 225.6v-.1M192 225.5v-.2M192 225.3v-.2M192 225.1v-.2M192 224.9v-.2"/>
<path d="M192 224.7v-.3M192 224.4v-.3M192 224.1v-.3M192 223.8v-.4M192 223.4v-.3M192 223.1v-.3M192 222.8v-12.9M193.4 238.6v-39.6M193.4 222.8v.3M193.4 223.1v.3M193.4 223.4v.4M193.4 223.8v.3"/>
<path d="M193.4 224.1v.3M193.4 224.4v.3M193.4 224.7v.2M193.4 224.9v.2M193.4 225.1v.2M193.4 225.3v.2M193.4 225.5v.1M193.4 225.6v.1M193.4 225.7v.1M193.4 225.8h.1M193.4 225.8v-.1M193.4 225.7v-.1"/>
<path d="M193.4 225.6v-.1M193.4 225.5v-.2M193.4 225.3v-.2M193.4 225.1v-.2M193.4 224.9v-.2M193.4 224.7v-.3M193.4 224.4v-.3M193.4 224.1v-.3M193.4 223.8v-.4M193.4 223.4v-.3M193.4 223.1v-.3M193.4 222.8v-12.9"/>
<path d="M194.6 238.6v-20.2M194.6 238.6h10.4M198.1 230.1a1.63 1.63 0 0 0 1.7 1.6 1.63 1.63 0 0 0 1.6-1.6M198.1 230.1v-3.1M201.4 230.1v-3.1M201.4 227a1.63 1.63 0 0 0-1.6-1.6 1.63 1.63 0 0 0-1.7 1.6M205 238.6v-20.2M253.9 238.6h3.6M253.9 238.5h3.6M253.9 238.6h.1M253.9 238.6v-.1M253.9 238.5h.1"/>
<path d="M253.9 227h.1M253.9 227v-.1M253.9 226.9h.1M253.9 227v11.5M253.9 226.9h3.6M253.9 227h3.6M257.5 227h.1M257.5 227v-.1M257.5 226.9h.1M257.5 227v11.5M257.5 238.6h.1M257.5 238.6v-.1"/>
<path d="M257.5 238.5h.1M263.1 238.6h12.9M281.6 238.6h3.6M281.6 227h.1M281.6 227v-.1M281.6 226.9h.1M281.6 227v11.5M281.6 238.6h.1M281.6 238.6v-.1M281.6 238.5h.1M281.6 238.5h3.6M281.6 226.9h3.6"/>
<path d="M281.6 227h3.6M285.2 227h.1M285.2 227v-.1M285.2 226.9h.1M285.2 227v11.5M285.2 238.6h.1M285.2 238.6v-.1M285.2 238.5h.1M326.8 238.6h10.3M326.8 238.6v-17.5M330.3 228.7v2.3M330.3 228.7l.1-.3"/>
<path d="M330.3 231.2v-.2M330.4 228.4l.1-.4M330.4 231.5l-.1-.3M330.5 231.7l-.1-.2M330.5 228l.2-.3M330.6 231.9l-.1-.2M330.7 227.7l.2-.2M330.7 232.1l-.1-.2M330.9 232.2l-.2-.1M330.9 227.5l.3-.2M331.1 232.4l-.2-.2M331.2 227.3l.4-.1"/>
<path d="M331.3 232.5l-.2-.1M331.6 232.6l-.3-.1M331.6 227.2l.3-.1M331.8 232.6h-.2M331.9 227.1l.4 .1M332 232.6h-.2M332.3 232.6h-.3M332.3 227.2l.4 .1M332.5 232.5l-.2 .1M332.7 227.3l.3 .2M332.7 232.4l-.2 .1M332.7 232.4l.5-.5 .4-.9"/>
<path d="M333 227.5l.2 .2M333.2 227.7l.2 .3M333.4 228l.1 .4M333.5 228.4l.1 .3M333.6 231h.1M333.6 228.7v2.3M337.1 238.6v-17.5M337.1 233.2v.3M337.1 233.5v.4M337.1 233.9v.3M337.1 234.2v.3M337.1 234.5v.3"/>
<path d="M337.1 234.8v.3M337.1 235.1v.2M337.1 235.3v.2M337.1 235.5v.2M337.1 235.7v.2M337.1 235.9v.1M337.1 236v.1M337.1 236.1v.1M337.1 236.2h.1M337.1 236.2v-.1M337.1 236.1v-.2M337.1 235.9v-.4"/>
<path d="M337.1 235.5v-.4M337.1 235.1v-.6M337.1 234.5v-.6M337.1 233.9v-.7M337.1 233.2v-.7M337.1 232.5v-.6M337.1 231.9v-.6M337.1 231.3v-.4M337.1 230.9v-.4M337.1 230.5v-.2M337.1 230.3v-.1M337.1 230.2h.1"/>
<path d="M337.1 230.2v.1M337.1 230.3v.1M337.1 230.4v.1M337.1 230.5v.2M337.1 230.7v.2M337.1 230.9v.2M337.1 231.1v.2M337.1 231.3v.3M337.1 231.6v.3M337.1 231.9v.3M337.1 232.2v.3M337.1 232.5v.4"/>
<path d="M337.1 232.9v.3M337.1 238.6h-10.3M337.1 221.1h-10.3M339.7 233.2v.3M339.7 233.5v.4M339.7 233.9v.3M339.7 234.2v.3M339.7 234.5v.3M339.7 234.8v.3M339.7 235.1v.2M339.7 235.3v.2M339.7 235.5v.2"/>
<path d="M339.7 235.7v.2M339.7 235.9v.1M339.7 236v.1M339.7 236.1v.1M339.7 236.2h.1M339.7 236.2v-.1M339.7 236.1v-.2M339.7 235.9v-.4M339.7 235.5v-.4M339.7 235.1v-.6M339.7 234.5v-.6M339.7 233.9v-.7"/>
<path d="M339.7 233.2v-.7M339.7 232.5v-.6M339.7 231.9v-.6M339.7 231.3v-.4M339.7 230.9v-.4M339.7 230.5v-.2M339.7 230.3v-.1M339.7 230.2h.1M339.7 230.2v.1M339.7 230.3v.1M339.7 230.4v.1M339.7 230.5v.2"/>
<path d="M339.7 230.7v.2M339.7 230.9v.2M339.7 231.1v.2M339.7 231.3v.3M339.7 231.6v.3M339.7 231.9v.3M339.7 232.2v.3M339.7 232.5v.4M339.7 232.9v.3M339.7 231.8v-4.7M339.7 227.1v-40.6M192 243v-92"/>
<path d="M192 243h147.7M192 243h.1M192 243l.1-.1M192.1 242.9l.1-.1M192.2 242.8l.1-.1M192.3 242.7l.2-.2M192.5 242.5l.2-.2M192.7 242.3l.2-.2M192.9 242.1l.2-.2M193.1 241.9l.3-.3M193.4 241.6l.3-.3M193.7 241.3l.3-.3"/>
<path d="M194 241l.3-.3M194.3 240.7l.4-.4M194.7 240.3l.3-.3M195 240v-86M195 240h141.7M263.1 243h12.9M263.1 243v-4.4M276 243v-4.4M336.7 240v-86M337.1 240.3l-.4-.3M337.4 240.7l-.3-.4M337.7 241l-.3-.3"/>
<path d="M338 241.3l-.3-.3M338.3 241.6l-.3-.3M338.6 241.9l-.3-.3M338.8 242.1l-.2-.2M339.1 242.3l-.3-.2M339.3 242.5l-.2-.2M339.4 242.7l-.1-.2M339.6 242.8l-.2-.1M339.6 242.9v-.1M339.7 243l-.1-.1M339.7 243v-92M339.7 243h.1"/>
</g>
<g fill="none" stroke="#000" stroke-width=".5">
<path d="M192 151h147.7v92h-147.7zM205 155.4h121.8v17.5h10.3v48.2h-10.3v17.5h-121.8v-20.2h-10.4v-45.5h10.4zM198.6 161.9a1.62 1.62 0 0 1 1.8-.4 1.62 1.62 0 0 1 1 1.5v2.3a1.63 1.63 0 0 1-1.6 1.6 1.63 1.63 0 0 1-1.7-1.6l.1-2.7zM199 161.6l-.9 1.4M330.8 161.9a1.62 1.62 0 0 1 1.8-.4 1.62 1.62 0 0 1 1 1.5v2.3a1.63 1.63 0 0 1-1.7 1.6 1.63 1.63 0 0 1-1.6-1.6l.1-2.7zM332.7 161.6l.9 1.4M339.7 162.2l3.3 5 2.5 4.5 2.3 4.9 1.6 4.5M349.4 181.1l1.4 5M349.4 181.1l.3 2.1 1.1 3.3M350.8 186.1v.2M350.8 186.1l.9 5.4 .3 6-.4 6-1 5.4-1.8 6-2.3 5.4-2.9 5.5-3.9 6M350.8 186.3h.1"/>
<path d="M350.8 186.3l.1 .2M350.9 186.5h-.1M350.7 208.3v.1M350.7 208.4l-1.6 5.4 .3-2 .5-1.7zM198.7 225.8a1.63 1.63 0 0 1 1.7-.3 1.63 1.63 0 0 1 1 1.5v3.1a1.63 1.63 0 0 1-1.6 1.6 1.63 1.63 0 0 1-1.7-1.6l.1-3.4zM253.9 238.6v-11.7h3.6v11.7M253.9 238.5h3.6M253.9 227h3.6M281.6 238.5h3.6M281.6 238.6v-11.7h3.6v11.7M281.6 227h3.6M330.8 227.6a1.62 1.62 0 0 1 1.8-.4 1.62 1.62 0 0 1 1 1.5v2.3a1.63 1.63 0 0 1-1.7 1.6 1.63 1.63 0 0 1-1.6-1.6l.1-2.7z"/>
<path d="M333.6 231l-.9 1.4"/>
</g>
<path d="M192 244v24.5M352 244v24.5M192 267h160" fill="none" stroke="#004d99" stroke-width=".25"/>
<g fill="#004d99">
<path d="M192 267l3-.5v1z"/>
<path d="M349 266.5l3 .5-3 .5z"/>
</g>
<path d="M353 151h26.5M378 151v92M353 243h26.5" fill="none" stroke="#004d99" stroke-width=".25"/>
<g fill="#004d99">
<path d="M377.5 240h1l-.5 3z"/>
<path d="M378 151l.5 3h-1z"/>
</g>
<path d="M184 197h176" fill="none" stroke="#a60000" stroke-width=".25" stroke-dasharray="6 1.2 1 1.2"/>
<g fill="#004d99">
<path d="M184 193l.5 3h-1z"/>
<path d="M360 193l.5 3h-1z"/>
</g>
<path d="M265.9 247v-100" fill="none" stroke="#a60000" stroke-width=".25" stroke-dasharray="6 1.2 1 1.2"/>
<g fill="#004d99">
<path d="M266.9 246.5l3 .5-3 .5z"/>
<path d="M266.9 146.5l3 .5-3 .5z"/>
</g>
<text font-size="4.5" x="18" y="232.6">CONTENITORE TAISER</text>
<g font-size="3.4">
<text x="86.4" y="140.2">VISTA LATERALE DESTRA</text>
<text x="256.1" y="140.2">PROSPETTO FRONTALE</text>
<text x="266.7" y="276.2">PIANTA</text>
</g>
<g font-size="3.4" fill="#a60000">
<text x="269" y="141.2">B</text>
<text x="178.1" y="193.7">A</text>
<text x="364.1" y="193.7">A</text>
<text x="269" y="258.2">B</text>
</g>
<g font-size="2.8">
<text x="18" y="244.5">Scatola - viste ortogonali</text>
<text x="118" y="244.5">1 di 4</text>
<text x="18" y="255.5">2:1</text>
<text x="25.8" y="255.5">UNITA: mm</text>
<text x="118" y="255.5">A3</text>
<text x="123.8" y="255.5">420 x 297</text>
<text x="18" y="266.5">europea (1o diedro)</text>
<text x="118" y="266.5">modello parametrico FreeCAD</text>
</g>
<g font-size="2.5" fill="#004d99">
<text x="262.6" y="40">73.86</text>
<text x="95.2" y="49.9">34.76 (cupola)</text>
<text x="268.7" y="50">80.00</text>
<text x="45" y="88.3" transform="rotate(-90 45 88.3)">27.00</text>
<text x="366" y="88.3" transform="rotate(-90 366 88.3)">27.00</text>
<text x="101.7" y="130">46.00</text>
<text x="378" y="200.3" transform="rotate(-90 378 200.3)">46.00</text>
<text x="268.7" y="267">80.00</text>
</g>
<g font-size="2.2">
<text x="18" y="272.8">Modello parametrico ricostruito dalla mesh OBJ Tinkercad; la tavola TinkerCAD</text>
<text x="18" y="276.1">di partenza riportava solo i 3 ingombri esterni (80 x 46 x 27).</text>
<text x="18" y="279.4">Tratteggio fine = spigoli nascosti. Linea mista rossa = assi e piani di sezione.</text>
</g>
<g font-size="2">
<text x="18" y="239.7">OGGETTO</text>
<text x="118" y="239.7">FOGLIO</text>
<text x="18" y="250.7">SCALA</text>
<text x="118" y="250.7">FORMATO</text>
<text x="18" y="261.7">PROIEZIONE</text>
<text x="118" y="261.7">ORIGINE</text>
</g>
</svg>
